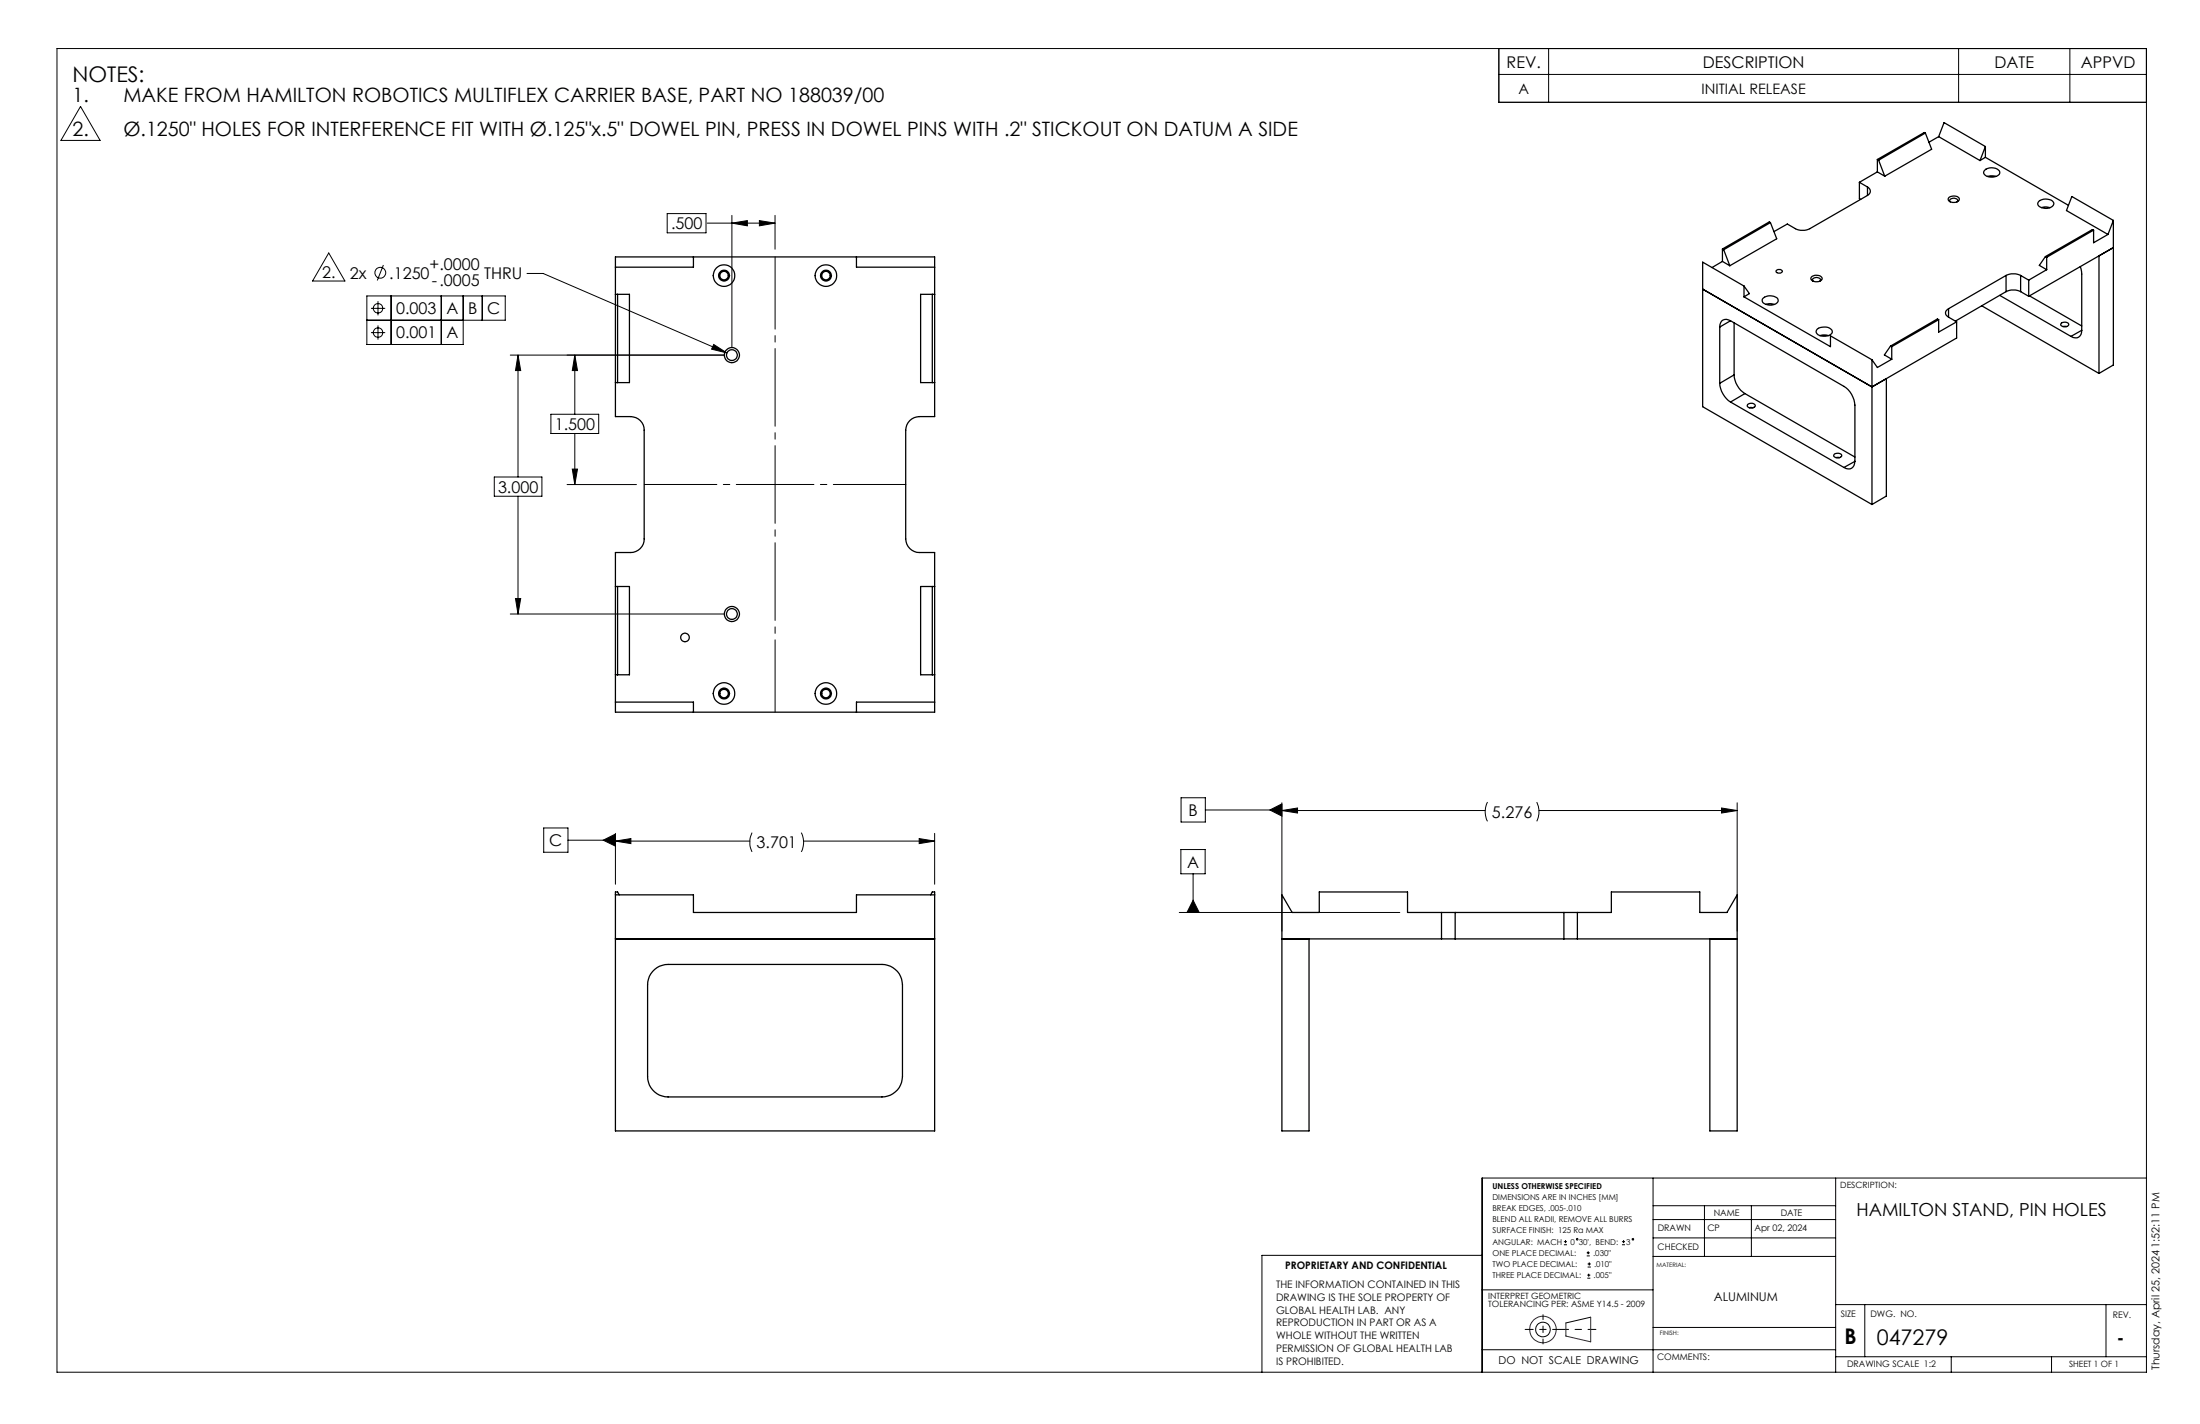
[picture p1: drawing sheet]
<svg xmlns="http://www.w3.org/2000/svg" width="432mm" height="279mm" viewBox="0 0 432 279" stroke-linecap="round" stroke-linejoin="round" font-family="sans-serif">
<g fill="none" stroke="#000" stroke-width=".25">
<path d="M364.9 35.8l1.6 .9M364.9 35.8v3.2l.3 .1M366.5 38.3l-11.3 6.6a3.3 3.3 0 0 1-2.8 0l-1.6-.9-2.6 1.4M366.5 36.7a.89 .89 0 0 1 .6 .8 .89 .89 0 0 1-.6 .8M366.5 36.7v1.6M368.5 33.7l-3.6 2.1M368.5 33.7l1.4 .9M368.5 31.3l.2 .1M368.5 31.3v2.4M368.7 31.4l1.2 3.2M377.9 26.1l1.2 3.2-9.2 5.3M377.9 26.1l-9.2 5.3"/>
<path d="M377.9 26.1l-.2-.1-9.2 5.3M380.5 26.8l-1.9 1.1M380.5 26.8l8.1 4.7M380.5 26.8l1.1-2.7 8.1 4.7M382.4 38.8a1.4 1.4 0 0 1 2.2 .3 1.29 1.29 0 0 1-2.2 .1zM382.8 39.6l-.1-.2a.84 .84 0 0 1 .8-.5 .84 .84 0 0 1 .7 .6l-.1 .1M389.6 33.4a2.01 2.01 0 0 1 2.9 .4 1.19 1.19 0 0 1-1.3 .9l-1.2-.1a.71 .71 0 0 1-.6-.5 .71 .71 0 0 1 .2-.7zM389.7 30.9l-1.1 .6M389.7 30.9l16.3 9.4M389.7 28.8l-1.1 2.7M389.7 28.8v2.1M390.1 34.6l.6-.1 1.1 .1"/>
<path d="M400.2 39.5a2.08 2.08 0 0 1 2.9 .4 1.65 1.65 0 0 1-2.5 .8 .71 .71 0 0 1-.6-.4 .71 .71 0 0 1 .2-.8zM120.8 50.4h62.6v31.3h-3a2.71 2.71 0 0 0-2.6 2.7v21.3a2.71 2.71 0 0 0 2.6 2.7h3v31.3h-62.6v-31.3h3a2.65 2.65 0 0 0 2.6-2.7v-21.3a2.65 2.65 0 0 0-2.6-2.7h-3zM120.8 57.7h2.7v17.4h-2.7M121.2 57.7v17.4M136.1 50.4v2h-15.3M168.1 50.4v2h15.3M183 57.7v17.4M183.4 57.7h-2.7v17.4h2.7M334.2 56.7l33.2 19.2M338.1 51.3l-2.1 1.2M338.1 51.3l1.4 .8M338.1 48.9l.2 .1"/>
<path d="M338.1 48.9v2.4M338.3 49l1.2 3.1M342.3 56.1l-8.1-4.7v28.4l33.2 19.2M342.3 56.1v2.1M342.3 58.2l17 9.8v-2.1l8.1 4.7M342.3 56.1l1.1 1.5-1.1 .6M346.1 58.5a2.2 2.2 0 0 1 2.8 .1 .87 .87 0 0 1-.8 1.2l-.8 .1-.8-.2a.71 .71 0 0 1-.6-.5 .71 .71 0 0 1 .2-.7zM346.6 59.7l.6-.1 1.1 .1M347.5 43.7l1.2 3.1-9.2 5.3M347.5 43.7l-9.2 5.3M347.5 43.7l-.2-.2-9.2 5.4M348.6 53.1a.63 .63 0 0 1 .7-.3 .63 .63 0 0 1 .5 .6 .64 .64 0 0 1-.7 .2 .64 .64 0 0 1-.5-.5z"/>
<path d="M355.5 54.4a1.44 1.44 0 0 1 2.1 .2 1.29 1.29 0 0 1-2.1 .3zM355.9 55.2l-.2-.3a.92 .92 0 0 1 1.6 0l-.1 .3M392.5 58l14 8M393.7 54a3.4 3.4 0 0 1 2.9 0M393.7 57.2a3.4 3.4 0 0 1 2.9 0M393.7 54l-11.3 6.6M393.7 54v3.2M393.7 57.2l-9.9 5.8M396.6 54l1.6 1M396.6 54v3.2M396.6 57.2l1.6 .9M398.2 55v3.1"/>
<path d="M398.4 58.1l10.2 5.9M400.7 40.7l.6-.1 1.1 .1M401.5 50.3l-1.2 1.8 1.4 .8M401.5 50.3l.2 .2M401.7 52.9l-3.5 2.1M401.7 50.5v2.4M408.3 52.3l.3 1.5v11M410.9 45.2v2.4l2.8-1.6M410.9 45.2l-9.2 5.3M410.9 45.2l-.2-.2-9.2 5.3M412 50.2v23.1M414.8 43.3v28.3l-2.8 1.7"/>
<path d="M414.8 48.6l-16.6 9.5M414.8 43.3l-8.2-4.7-1 2.7 8.1 4.7M414.8 43.3l-1.1 2.7M337.5 75.2a4.8 4.8 0 0 0 2.2 3.7M337.5 64.2v11M339.7 62.9l22.2 12.9a4.7 4.7 0 0 1 2.2 3.7v11M339.7 62.9a1.3 1.3 0 0 0-1.5-.1 1.3 1.3 0 0 0-.7 1.4M339.7 78.9l22.2 12.8M339.7 62.9l-2.2 1.3M340.4 73.6a4.7 4.7 0 0 0 2.1 3.6M340.4 73.6l-2.9 1.6M340.4 63.4v10.2"/>
<path d="M342.5 77.2l-2.8 1.7M342.5 77.2l21.6 12.5M343 79.4a.94 .94 0 0 1 1.5 .2 .92 .92 0 0 1-1.6 0zM356.7 64.6a2.04 2.04 0 0 1 2.9 .4 1.19 1.19 0 0 1-1.3 1l-.8-.1a.88 .88 0 0 1-.8-.4 .88 .88 0 0 1 0-.9zM357.2 65.9l.6-.2 1.1 .2M367.4 70.6v28.4M367.4 75.9l2.8-1.6v23l-2.8 1.7M371.1 67.9l-1.2 1.7 1.4 .9M371.1 67.9l.2 .1M371.3 70.5l-2.8 1.6-1.1-1.5M371.3 68v2.5M380.5 62.7l-9.2 5.3"/>
<path d="M380.5 62.7v2.5l3.5-2.1M380.5 62.7l-.2-.1-9.2 5.3M382.4 60.6a.87 .87 0 0 0-.6 .8 .87 .87 0 0 0 .6 .8M382.4 62.2l1.6 .9M382.4 60.6v1.6M384 63.1v3.2l-16.6 9.6M389 60l23 13.3M404.7 63.3l.7-.1a.48 .48 0 0 1 .6 .7 .95 .95 0 0 1-1.5-.3zM404.9 64.1h.7M408.6 64.8a1.28 1.28 0 0 1-.6 1.4 1.28 1.28 0 0 1-1.5-.2M408.6 64.8l-2.1 1.2M343.4 80h.7"/>
<path d="M360.1 89l.8-.1a.48 .48 0 0 1 .5 .7 .97 .97 0 0 1-1.5-.2zM360.3 89.8h.8M364.1 90.5a1.31 1.31 0 0 1-.7 1.4 1.31 1.31 0 0 1-1.5-.2M364.1 90.5l-2.2 1.2M120.8 115.1h2.7v17.3h-2.7M121.2 115.1v17.3M183 115.1v17.3M183.4 115.1h-2.7v17.3h2.7M120.8 137.8h15.3v1.9M183.4 137.8h-15.3v1.9M120.8 175.6h15.3v3.4h32v-3.4h15.3M121.5 175.6l-.3-.6h-.4v46.9h62.6v-46.9h-.4l-.3 .6"/>
<path d="M282.9 179h2.7M282.9 179h-6.6v-4h-17.4v4h-5.3l-2-3.4v46.3h5.3v-37.7M282.9 179v5.2M285.6 179h21.4M285.6 179v5.2M307 179h2.6M307 179v5.2M309.6 179h6.7v-4h17.3v4h5.3l2.1-3.4v46.3h-5.4v-37.7M309.6 179v5.2M120.8 184.2h62.6M128.5 190.2a3.8 3.8 0 0 1 2.6-1h42a4.1 4.1 0 0 1 4 4v18a4 4 0 0 1-4 4h-42a4 4 0 0 1-4-4v-18a3.9 3.9 0 0 1 1.4-3zM251.6 184.2h31.3"/>
<path d="M282.9 184.2h2.7M285.6 184.2h21.4M307 184.2h2.6M309.6 184.2h31.4"/>
<circle cx="142.1" cy="54.1" r="2.12"/>
<circle cx="142.1" cy="54.1" r=".84"/>
<circle cx="142.1" cy="54.1" r="1.07"/>
<circle cx="162.1" cy="54.1" r="2.12"/>
<circle cx="162.1" cy="54.1" r=".84"/>
<circle cx="162.1" cy="54.1" r="1.07"/>
<circle cx="143.6" cy="69.7" r="1.06"/>
<circle cx="143.6" cy="69.7" r="1.48"/>
<circle cx="134.4" cy="125.1" r=".84"/>
<circle cx="142.1" cy="136.1" r="2.13"/>
<circle cx="142.1" cy="136.1" r=".83"/>
<circle cx="142.1" cy="136.1" r="1.06"/>
<circle cx="143.6" cy="120.5" r="1.06"/>
<circle cx="143.6" cy="120.5" r="1.48"/>
<circle cx="162.1" cy="136.1" r="2.13"/>
<circle cx="162.1" cy="136.1" r=".83"/>
<circle cx="162.1" cy="136.1" r="1.06"/>
</g>
<g fill="none" stroke="#000" stroke-width=".2">
<path d="M11.2 9.5h410.1v259.7h-410.1zM294.2 9.5v10.6h127.1M294.2 14.6h127.1M304 9.5v10.6M384.4 9.5v10.6M406.3 9.5v10.6M15.8 20.9l3.8 6.7h-7.6zM64.5 49.6l3.2 5.5h-6.4zM74.2 59.1v2.8M75.2 52l-1.2 3M76.8 58.1v9.5M86.6 58.1v9.5"/>
<path d="M90.9 58.1v9.5h-18.9v-9.5h27.2v4.7h-27.2M94.7 58.1v4.7M103.4 53.7h3.2l36.1 15.6M131 41.9h7.6v3.8h-7.6zM138.8 43.8h13.3M143.7 42.3v25.9M143.7 43.8l3-.5v1zM149 43.3l3.1 .5-3.1 .5zM152.1 42.3v6.6M72.8 60.5h2.8M72.8 65.3h2.8M74.2 63.9v2.7"/>
<path d="M100.2 69.7h41.9M101.7 69.7v23.9M101.7 69.7l.5 3h-1zM112.8 69.7v11.6M112.8 69.7l.5 3h-1zM140.1 67.6l2.6 1.7-3-.8zM97 93.6h9.4v3.8h-9.4zM101.7 97.4v23.1M108.1 81.3h9.4v3.8h-9.4zM111.3 95.1h13.6M112.3 92h1l-.5 3.1zM112.8 85.1v10"/>
<path d="M101.2 117.4h1l-.5 3.1zM100.2 120.5h41.9M231.8 156.5h4.8v4.8h-4.8zM236.6 158.9h15M249.2 158.9l2.4-1.2v2.4zM251.6 159l3.1-.5v1zM251.6 157.5v25.2M251.6 159h39.9M292 157.4a4.1 4.1 0 0 0 0 3.7M301.6 157.4a4.4 4.4 0 0 1 0 3.7M302 159h39M337.9 158.5l3.1 .5-3.1 .5z"/>
<path d="M341 157.5v25.2M106.7 162.5h4.8v4.7h-4.8zM111.5 164.9h9.3M118.4 164.9l2.4-1.2v2.3zM120.8 163.5v10M120.8 165h26.4M120.8 165l3-.5v1zM147.6 163.4a4.4 4.4 0 0 0 0 3.7M157.3 163.4a4.1 4.1 0 0 1 0 3.7M157.7 165h25.7M180.4 164.5l3 .5-3 .5zM183.4 163.5v10"/>
<path d="M231.5 179h43.2M231.8 166.7h4.7v4.7h-4.7zM234.2 176.6l1.2 2.4h-2.4zM234.2 171.4v7.6M324.4 231.1v38.1M324.4 239.3h35.9M324.4 236.6h35.9M334.5 236.6v9.9M343.7 236.6v9.9M360.3 231.1v38.1M421.3 231.1h-130.4v38.1M290.9 246.3h-43.2v22.9"/>
<path d="M290.9 253.1h33.5M307 244.2h.6M307 243.6h.6M307.3 243.3v.6M311.4 246.4h.6M311.4 245.8h.6M311.5 250.8h.6M311.5 250.2h.6M311.6 248.6h.6M311.6 248h.6M311.7 245.5v.6M311.8 249.9v.6"/>
<path d="M311.9 247.7v.6M312.2 258.4l-4.9 1.2M318.3 244.2h.6M318.3 243.6h.6M318.7 243.3v.6M324.4 242.9h35.9M324.4 246.5h35.9M360.3 256h61M366 256v10.2M413.3 256v10.2M290.9 264.8h69.4M324.4 260.5h35.9"/>
<path d="M360.3 266.2h61M383 266.2v3M402.7 266.2v3"/>
<circle cx="74.6" cy="53.5" r="1.06"/>
<circle cx="74.2" cy="60.5" r=".94"/>
<circle cx="74.2" cy="65.3" r=".94"/>
<circle cx="309.6" cy="243.2" r=".15"/>
<circle cx="320.5" cy="243.2" r=".14"/>
<circle cx="302.8" cy="260.9" r="1.44"/>
</g>
<g fill="none" stroke="#400040" stroke-width=".2">
<path d="M312.2 258.4v4.9l-4.9-1.2v-2.5"/>
<circle cx="302.8" cy="260.9" r="2.61"/>
</g>
<path d="M299.3 260.8h7M306.3 260.8h6.9" fill="none" stroke="#000" stroke-width=".2" stroke-dasharray="15.2 1.3 1.3 1.3" stroke-dashoffset="13.7"/>
<path d="M302.9 258v5.7" fill="none" stroke="#000" stroke-width=".2" stroke-dasharray="15.2 1.3 1.3 1.3" stroke-dashoffset="14.3"/>
<path d="M152.1 50.4v89.3" fill="none" stroke="#000" stroke-width=".2" stroke-dasharray="15.2 1.3 1.3 1.3" stroke-dashoffset="1.1"/>
<path d="M126.5 95.1h51.3" fill="none" stroke="#000" stroke-width=".2" stroke-dasharray="15.2 1.3 1.3 1.3" stroke-dashoffset="1"/>
<g fill="#000">
<path d="M143.7 43.8l3-.5v1zM149 43.3l3.1 .5-3.1 .5zM112.8 69.7l.5 3h-1zM112.3 92h1l-.5 3.1z"/>
<path d="M118.4 164.9l2.4-1.2v2.3zM249.2 158.9l2.4-1.2v2.4zM234.2 176.6l1.2 2.4h-2.4z"/>
<path d="M120.8 165l3-.5v1zM180.4 164.5l3 .5-3 .5zM101.2 117.4h1l-.5 3.1zM101.7 69.7l.5 3h-1zM140.1 67.6l-.4 .9 3 .8zM251.6 159l3.1-.5v1zM337.9 158.5l3.1 .5-3.1 .5z"/>
</g>
<g font-size="4.2">
<text x="14.2" y="16.1">NOTES:</text>
<text x="362" y="263.8">B</text>
<text x="368.4" y="263.8">047279</text>
</g>
<g font-size="3.9">
<text x="14.2" y="20">1.</text>
<text x="24.2" y="20">MAKE FROM HAMILTON ROBOTICS MULTIFLEX CARRIER BASE, PART NO 188039/00</text>
<text x="14.2" y="26.7">2.</text>
<text x="24.2" y="26.7">Ø.1250&quot; HOLES FOR INTERFERENCE FIT WITH Ø.125&quot;x.5&quot; DOWEL PIN, PRESS IN DOWEL PINS WITH .2&quot; STICKOUT ON DATUM A SIDE</text>
</g>
<g font-size="3.5">
<text x="364.4" y="238.7">HAMILTON STAND, PIN HOLES</text>
<text x="415.5" y="263.8">-</text>
</g>
<g font-size="3.2">
<text x="295.7" y="13.2">REV.</text>
<text x="334.2" y="13.2">DESCRIPTION</text>
<text x="391.5" y="13.2">DATE</text>
<text x="408.4" y="13.2">APPVD</text>
<text x="131.7" y="45">.500</text>
<text x="84.3" y="52.9">+.0000</text>
<text x="63.3" y="54.6">2.</text>
<text x="68.7" y="54.7">2x</text>
<text x="76.4" y="54.7">.1250</text>
<text x="84.8" y="56.1">-.0005</text>
<text x="95" y="54.7">THRU</text>
<text x="77.8" y="61.6">0.003</text>
<text x="87.6" y="61.6">A</text>
<text x="91.9" y="61.6">B</text>
<text x="95.6" y="61.6">C</text>
<text x="77.8" y="66.4">0.001</text>
<text x="87.6" y="66.4">A</text>
<text x="108.9" y="84.4">1.500</text>
<text x="97.7" y="96.7">3.000</text>
<text x="233.3" y="160.1">B</text>
<text x="292.8" y="160.5">5.276</text>
<text x="107.8" y="166">C</text>
<text x="148.5" y="166.5">3.701</text>
<text x="233" y="170.3">A</text>
</g>
<g font-size="2.8">
<text x="298" y="18.4">A</text>
<text x="334" y="18.4">INITIAL RELEASE</text>
</g>
<text font-size="2.4" x="336.4" y="255.3">ALUMINUM</text>
<g font-size="2.1">
<text x="294.1" y="267.7">DO NOT SCALE DRAWING</text>
<text x="423.8" y="268.8" transform="rotate(-90 423.8 268.8)">Thursday, April 25, 2024 1:52:11 PM</text>
</g>
<g font-size="2">
<text x="252.2" y="249">PROPRIETARY AND CONFIDENTIAL</text>
<text x="250.5" y="252.7">THE INFORMATION CONTAINED IN THIS</text>
<text x="250.5" y="255.2">DRAWING IS THE SOLE PROPERTY OF</text>
<text x="250.5" y="257.7">GLOBAL HEALTH LAB. ANY</text>
<text x="250.5" y="260.3">REPRODUCTION IN PART OR AS A</text>
<text x="250.5" y="262.8">WHOLE WITHOUT THE WRITTEN</text>
<text x="250.5" y="265.3">PERMISSION OF GLOBAL HEALTH LAB</text>
<text x="250.5" y="267.8">IS PROHIBITED.</text>
</g>
<g font-size="1.8">
<text x="336.4" y="238.6">NAME</text>
<text x="349.5" y="238.6">DATE</text>
<text x="325.3" y="245.3">CHECKED</text>
<text x="325.4" y="241.6">DRAWN</text>
<text x="335.1" y="241.6">CP</text>
<text x="344.4" y="241.6">Apr 02, 2024</text>
<text x="361.3" y="258.4">SIZE</text>
<text x="367.1" y="258.4">DWG. NO.</text>
<text x="414.7" y="258.6">REV.</text>
<text x="325.2" y="266.8">COMMENTS:</text>
<text x="362.5" y="268.2">DRAWING SCALE 1:2</text>
</g>
<g font-size="1.7">
<text x="361.2" y="233.2">DESCRIPTION:</text>
<text x="292.1" y="254.8">INTERPRET GEOMETRIC</text>
<text x="292.1" y="256.4">TOLERANCING PER: ASME Y14.5 - 2009</text>
<text x="406.1" y="268.1">SHEET 1 OF 1</text>
</g>
<g font-size="1.6">
<text x="292.9" y="233.2">UNLESS OTHERWISE SPECIFIED</text>
<text x="292.9" y="235.4">DIMENSIONS ARE IN INCHES [MM]</text>
<text x="292.9" y="237.6">BREAK EDGES, .005-.010</text>
<text x="292.9" y="239.8">BLEND ALL RADII, REMOVE ALL BURRS</text>
<text x="292.9" y="242">SURFACE FINISH: 125 Ra MAX</text>
<text x="292.9" y="244.2">ANGULAR: MACH</text>
<text x="308.2" y="244.2">0</text>
<text x="309.9" y="244.2">30', BEND:</text>
<text x="319.2" y="244.2">3</text>
<text x="292.9" y="250.8">THREE PLACE DECIMAL:</text>
<text x="292.9" y="246.4">ONE PLACE DECIMAL:</text>
<text x="292.9" y="248.6">TWO PLACE DECIMAL:</text>
<text x="312.7" y="246.4">.030&quot;</text>
<text x="312.8" y="250.8">.005&quot;</text>
<text x="312.9" y="248.6">.010&quot;</text>
</g>
<g font-size="1.2">
<text x="325.1" y="248.5">MATERIAL:</text>
<text x="325.8" y="262">FINISH:</text>
</g>
</svg>
